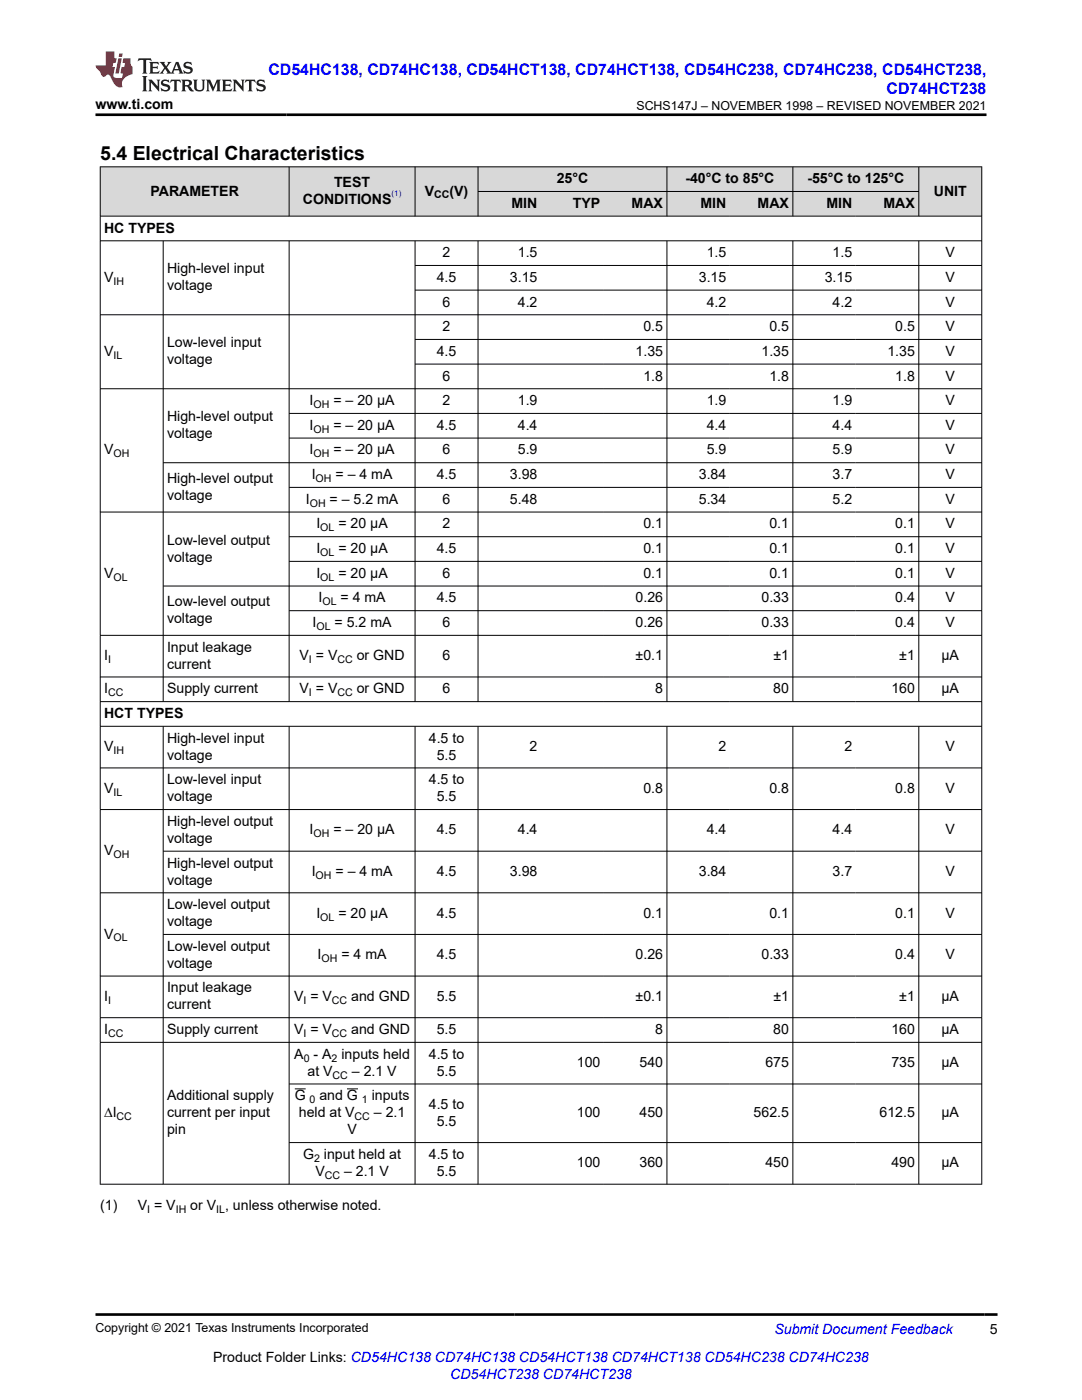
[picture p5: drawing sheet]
<svg xmlns="http://www.w3.org/2000/svg" width="216mm" height="279mm" viewBox="0 0 216 279" stroke-linecap="round" stroke-linejoin="round" font-family="sans-serif">
<g fill="#d8d8d8">
<path d="M20 33.3h175.9v4.9h-175.9z" fill-rule="evenodd"/>
<path d="M20.1 33.4h37.5v9.7h-37.5z" fill-rule="evenodd"/>
<path d="M57.8 33.4h25v9.7h-25z" fill-rule="evenodd"/>
<path d="M82.9 33.4h12.4v9.7h-12.4z" fill-rule="evenodd"/>
<path d="M95.4 33.4h37.6v4.8h-37.6z" fill-rule="evenodd"/>
<path d="M133.1 33.4h25v4.8h-25z" fill-rule="evenodd"/>
<path d="M158.3 33.4h25v4.8h-25z" fill-rule="evenodd"/>
<path d="M183.4 33.4h12.4v9.7h-12.4z" fill-rule="evenodd"/>
<path d="M95.4 38.3h12.6v4.8h-12.6z" fill-rule="evenodd"/>
<path d="M108 38.3h12.5v4.8h-12.5z" fill-rule="evenodd"/>
<path d="M120.5 38.3h12.5v4.8h-12.5z" fill-rule="evenodd"/>
<path d="M133.1 38.3h12.5v4.8h-12.5z" fill-rule="evenodd"/>
<path d="M145.6 38.3h12.5v4.8h-12.5z" fill-rule="evenodd"/>
<path d="M158.3 38.3h12.5v4.8h-12.5z" fill-rule="evenodd"/>
<path d="M170.8 38.3h12.5v4.8h-12.5z" fill-rule="evenodd"/>
</g>
<g fill="none" stroke="#000" stroke-width=".2">
<path d="M19.9 33.3h176.1M20 33.2v203.2M57.7 33.2v10M82.8 33.2v10M95.4 33.2v10M95.4 38.2h88M133.1 33.2v10M158.2 33.2v10M183.3 33.2v10M195.9 33.2v203.2M19.9 43.1h176.1M19.9 48.1h176.1"/>
<path d="M32.6 48.1v92M57.7 48.1v92M82.8 48.1v92M82.8 53h113.2M82.8 57.9h113.2M95.4 48.1v92M133.1 48.1v92M158.2 48.1v92M183.3 48.1v92M19.9 62.8h176.1M82.8 67.7h113.2M82.8 72.7h113.2"/>
<path d="M196 77.6h-176.1M32.6 92.3h163.4M57.7 82.5h138.3M57.7 87.4h138.3M57.7 97.3h138.3M32.6 117h163.4M57.7 107.1h138.3M57.7 112h138.3M196 102.2h-176.1M19.9 126.8h176.1M19.9 135.1h176.1M57.7 121.9h138.3"/>
<path d="M19.9 140h176.1M19.9 144.9h176.1M19.9 153.3h176.1M32.6 144.9v91.5M57.7 144.9v91.5M82.8 144.9v91.5M95.4 144.9v91.5M133.1 144.9v91.5M158.2 144.9v91.5M183.3 144.9v91.5M19.9 161.6h176.1M32.6 169.9h163.4"/>
<path d="M196 178.2h-176.1M32.6 186.5h163.4M196 194.8h-176.1M19.9 203.1h176.1M19.9 208h176.1M57.7 216.3h138.3M58.8 217.3h2.2M69.2 217.3h2.2M19.9 236.3h176.1M57.7 228h138.3"/>
</g>
<path d="M27.7 11.6l-.2 .6 .5-.2h.6v.1v2.2l-.2 .4h1l-.2-.4v-2.2v-.1h.5l.5 .2-.1-.6zM29.8 12.4l.2 .3v1.6l-.2 .4h1.9l.1-.6a1.08 1.08 0 0 1-1.3 .2v-.7h.6l.4 .2v-.7l-.4 .2h-.6v-.5l.2-.2a1 1 0 0 1 1 .3l-.1-.5zM31.8 12.4l1 1.1-1 1.2h.9l-.2-.2 .4-.8 .5 .8-.2 .2h1.6l-.2-.2 .1-.5h1l.1 .5-.1 .2h.9l-.2-.4-.8-1.9h-.5l-1 2.1-.8-1.1 .9-1h-.8l.2 .2-.5 .6-.3-.6 .1-.2zM35.2 12.8l.4 1h-.8zM36.8 12.5a.65 .65 0 0 0-.2 .7 .65 .65 0 0 0 .6 .5l.7 .1 .1 .3a.79 .79 0 0 1-.7 .4 .79 .79 0 0 1-.7-.5l.1 .7 .2-.1a.93 .93 0 0 0 1.1 0 .93 .93 0 0 0 .4-.9 1.46 1.46 0 0 0-1.2-.6l-.1-.3a1.09 1.09 0 0 1 1.2 .2l-.2-.6-.1 .1-.6-.2zM28.4 15.2l.2 .4v2.2l-.2 .4h1l-.2-.4v-2.2l.2-.4zM29.6 15.9l.2 .4v1.5l-.2 .4h.8l-.3-.4v-1.3l1.7 1.8v-2l.2-.4h-.8l.2 .2 .1 1.1-1.2-1.3zM32.3 16a.65 .65 0 0 0-.2 .8 .65 .65 0 0 0 .7 .4l.6 .2 .1 .2a.79 .79 0 0 1-.7 .4 .79 .79 0 0 1-.7-.5l.1 .7 .2-.1a.93 .93 0 0 0 1.1 .1 .93 .93 0 0 0 .4-1 1.46 1.46 0 0 0-1.2-.5l-.1-.4a1.09 1.09 0 0 1 1.2 .2l-.2-.6-.1 .1-.6-.1zM34.1 15.9l-.1 .6a.63 .63 0 0 1 .7-.3l.1 1.6-.3 .4h1l-.2-.4v-1.6a.66 .66 0 0 1 .8 .3l-.1-.6zM36.2 15.9l.2 .4v1.5l-.2 .4h.9l-.2-.2v-.7h.5l.1 .2a.79 .79 0 0 0 1.2 .6l-1-.9a.61 .61 0 0 0 .6-.6 .61 .61 0 0 0-.5-.7zM36.9 16.2h.2a.47 .47 0 0 1 .5 .1 .47 .47 0 0 1 .1 .5l-.2 .1-.6 .1zM38.5 15.9l.2 .2a2.27 2.27 0 0 0 .4 2 1.04 1.04 0 0 0 1.7-.7v-1.3l.2-.2h-.8l.2 .4v1.1a.6 .6 0 0 1-.6 .6 .6 .6 0 0 1-.6-.6v-1.1l.3-.4zM41.1 15.9l.2 .4v1.5l-.2 .4h.7l-.2-.4v-1.4l.9 1.9 .8-1.9v1.4l-.2 .4h1l-.3-.4v-1.5l.3-.4h-.8l-.7 1.5-.7-1.5zM44.3 15.9l.2 .4v1.5l-.2 .4h1.9l.1-.6a1.09 1.09 0 0 1-1.3 .2v-.7h.6l.4 .2v-.6l-.4 .2h-.6v-.6l.2-.1a1.01 1.01 0 0 1 1 .3l-.1-.6zM46.4 15.9l.3 .4v1.5l-.3 .4h.8l-.2-.4v-1.3l1.6 1.8v-2l.2-.4h-.7l.2 .2v1.1l-1.2-1.3zM49 15.9l-.1 .6a.63 .63 0 0 1 .8-.3v1.6l-.3 .4h1l-.2-.4v-1.6a.66 .66 0 0 1 .8 .3l-.1-.6zM51.4 16a.65 .65 0 0 0-.2 .8 .65 .65 0 0 0 .6 .4l.6 .2 .2 .2a.79 .79 0 0 1-.8 .4 .79 .79 0 0 1-.6-.5l.1 .7 .2-.1a.93 .93 0 0 0 1 .1 .93 .93 0 0 0 .5-1 1.46 1.46 0 0 0-1.3-.5l-.1-.4a1.09 1.09 0 0 1 1.3 .2l-.2-.6-.2 .1-.5-.1z" fill="#231f20"/>
<path d="M21.1 10.3v2.7h-2.1l.1 .4 .9 1a.95 .95 0 0 0 .9 .9 .59 .59 0 0 1 .6-.4 .59 .59 0 0 1 .5 .3l.4 .8a1.59 1.59 0 0 0 2.1 1.4 1.61 1.61 0 0 1 1-2.3l1-.3-.1-1.5a1.59 1.59 0 0 1-.4-1.7h-1.4l-.2 .9h.5l-.1 .9h-.5l-.2 .9v.3l.4 .1-.2 .9h-.6a.73 .73 0 0 1-1.1-.7l.3-1.5h-.5l.2-.9h.5l.2-.9h-.5v-1.3zM23.6 11.6l-.6 3.1h.7l.6-3.1zM23.8 10.7l-.1 .6h.7l.1-.6z" fill="#ed1c24"/>
<path d="M19 22.9h177.8M19.1 262.3h179.9" fill="none" stroke="#000" stroke-width=".53"/>
<text font-size="3.9" x="20" y="32">5.4 Electrical Characteristics</text>
<g font-size="3.2" fill="#00f">
<text x="53.6" y="14.9">CD54HC138, CD74HC138, CD54HCT138, CD74HCT138, CD54HC238, CD74HC238, CD54HCT238,</text>
<text x="176.9" y="18.7">CD74HCT238</text>
</g>
<g font-size="2.8">
<text x="19" y="21.8">www.ti.com</text>
<text x="30" y="39">PARAMETER</text>
<text x="60.4" y="40.7">CONDITIONS</text>
<text x="66.7" y="37.3">TEST</text>
<text x="84.8" y="39">V</text>
<text x="89.7" y="39">(V)</text>
<text x="102.1" y="41.5">MIN</text>
<text x="111.1" y="36.6">25°C</text>
<text x="114.3" y="41.5">TYP</text>
<text x="126" y="41.5">MAX</text>
<text x="136.8" y="36.6">-40°C to 85°C</text>
<text x="139.8" y="41.5">MIN</text>
<text x="151.2" y="41.5">MAX</text>
<text x="161.1" y="36.6">-55°C to 125°C</text>
<text x="164.9" y="41.5">MIN</text>
<text x="176.3" y="41.5">MAX</text>
<text x="186.3" y="39">UNIT</text>
<text x="20.8" y="46.4">HC TYPES</text>
<text x="88.3" y="51.3">2</text>
<text x="103.3" y="51.3">1.5</text>
<text x="141" y="51.3">1.5</text>
<text x="166.1" y="51.3">1.5</text>
<text x="188.7" y="51.3">V</text>
<text x="20.8" y="56.3">V</text>
<text x="33.3" y="54.6">High-level input</text>
<text x="33.3" y="57.9">voltage</text>
<text x="87.1" y="56.3">4.5</text>
<text x="101.8" y="56.3">3.15</text>
<text x="139.4" y="56.3">3.15</text>
<text x="164.6" y="56.3">3.15</text>
<text x="188.7" y="56.3">V</text>
<text x="88.3" y="61.2">6</text>
<text x="103.3" y="61.2">4.2</text>
<text x="141" y="61.2">4.2</text>
<text x="166.1" y="61.2">4.2</text>
<text x="188.7" y="61.2">V</text>
<text x="20.8" y="71">V</text>
<text x="33.3" y="69.3">Low-level input</text>
<text x="87.1" y="71">4.5</text>
<text x="88.3" y="66.1">2</text>
<text x="126.8" y="71">1.35</text>
<text x="128.4" y="66.1">0.5</text>
<text x="151.9" y="71">1.35</text>
<text x="153.5" y="66.1">0.5</text>
<text x="177.1" y="71">1.35</text>
<text x="178.6" y="66.1">0.5</text>
<text x="188.7" y="66.1">V</text>
<text x="188.7" y="71">V</text>
<text x="33.3" y="72.7">voltage</text>
<text x="88.3" y="75.9">6</text>
<text x="128.4" y="75.9">1.8</text>
<text x="153.5" y="75.9">1.8</text>
<text x="178.6" y="75.9">1.8</text>
<text x="188.7" y="75.9">V</text>
<text x="61.8" y="80.9">I</text>
<text x="66.5" y="80.9">= – 20 μA</text>
<text x="88.3" y="80.9">2</text>
<text x="103.3" y="80.9">1.9</text>
<text x="141" y="80.9">1.9</text>
<text x="166.1" y="80.9">1.9</text>
<text x="188.7" y="80.9">V</text>
<text x="33.3" y="84.1">High-level output</text>
<text x="33.3" y="87.5">voltage</text>
<text x="61.8" y="85.8">I</text>
<text x="66.5" y="85.8">= – 20 μA</text>
<text x="87.1" y="85.8">4.5</text>
<text x="103.3" y="85.8">4.4</text>
<text x="141" y="85.8">4.4</text>
<text x="166.1" y="85.8">4.4</text>
<text x="188.7" y="85.8">V</text>
<text x="20.8" y="90.7">V</text>
<text x="61.8" y="90.7">I</text>
<text x="62.2" y="95.6">I</text>
<text x="66.5" y="90.7">= – 20 μA</text>
<text x="66.9" y="95.6">= – 4 mA</text>
<text x="87.1" y="95.6">4.5</text>
<text x="88.3" y="90.7">6</text>
<text x="101.8" y="95.6">3.98</text>
<text x="103.3" y="90.7">5.9</text>
<text x="139.4" y="95.6">3.84</text>
<text x="141" y="90.7">5.9</text>
<text x="166.1" y="90.7">5.9</text>
<text x="166.1" y="95.6">3.7</text>
<text x="188.7" y="90.7">V</text>
<text x="188.7" y="95.6">V</text>
<text x="33.3" y="96.4">High-level output</text>
<text x="33.3" y="99.8">voltage</text>
<text x="61" y="100.5">I</text>
<text x="65.8" y="100.5">= – 5.2 mA</text>
<text x="88.3" y="100.5">6</text>
<text x="101.8" y="100.5">5.48</text>
<text x="139.4" y="100.5">5.34</text>
<text x="166.1" y="100.5">5.2</text>
<text x="188.7" y="100.5">V</text>
<text x="63.1" y="105.5">I</text>
<text x="67.5" y="105.5">= 20 μA</text>
<text x="88.3" y="105.5">2</text>
<text x="128.4" y="105.5">0.1</text>
<text x="153.5" y="105.5">0.1</text>
<text x="178.6" y="105.5">0.1</text>
<text x="188.7" y="105.5">V</text>
<text x="33.3" y="108.7">Low-level output</text>
<text x="33.3" y="112.1">voltage</text>
<text x="63.1" y="110.4">I</text>
<text x="67.5" y="110.4">= 20 μA</text>
<text x="87.1" y="110.4">4.5</text>
<text x="128.4" y="110.4">0.1</text>
<text x="153.5" y="110.4">0.1</text>
<text x="178.6" y="110.4">0.1</text>
<text x="188.7" y="110.4">V</text>
<text x="20.8" y="115.3">V</text>
<text x="63.1" y="115.3">I</text>
<text x="67.5" y="115.3">= 20 μA</text>
<text x="88.3" y="115.3">6</text>
<text x="128.4" y="115.3">0.1</text>
<text x="153.5" y="115.3">0.1</text>
<text x="178.6" y="115.3">0.1</text>
<text x="188.7" y="115.3">V</text>
<text x="33.3" y="121">Low-level output</text>
<text x="33.3" y="124.4">voltage</text>
<text x="62.4" y="125.1">I</text>
<text x="63.6" y="120.2">I</text>
<text x="66.8" y="125.1">= 5.2 mA</text>
<text x="67.9" y="120.2">= 4 mA</text>
<text x="87.1" y="120.2">4.5</text>
<text x="88.3" y="125.1">6</text>
<text x="126.8" y="120.2">0.26</text>
<text x="126.8" y="125.1">0.26</text>
<text x="151.9" y="120.2">0.33</text>
<text x="151.9" y="125.1">0.33</text>
<text x="178.6" y="120.2">0.4</text>
<text x="178.6" y="125.1">0.4</text>
<text x="188.7" y="120.2">V</text>
<text x="188.7" y="125.1">V</text>
<text x="20.8" y="131.8">I</text>
<text x="33.3" y="130.1">Input leakage</text>
<text x="59.8" y="131.8">V = V</text>
<text x="71.2" y="131.8">or GND</text>
<text x="88.3" y="131.8">6</text>
<text x="126.8" y="131.8">±0.1</text>
<text x="154.3" y="131.8">±1</text>
<text x="179.4" y="131.8">±1</text>
<text x="187.9" y="131.8">µA</text>
<text x="33.3" y="133.5">current</text>
<text x="20.8" y="138.4">I</text>
<text x="20.8" y="143.3">HCT TYPES</text>
<text x="33.3" y="138.4">Supply current</text>
<text x="59.8" y="138.4">V = V</text>
<text x="71.2" y="138.4">or GND</text>
<text x="88.3" y="138.4">6</text>
<text x="130.7" y="138.4">8</text>
<text x="154.3" y="138.4">80</text>
<text x="177.9" y="138.4">160</text>
<text x="187.9" y="138.4">µA</text>
<text x="20.8" y="149.9">V</text>
<text x="33.3" y="148.2">High-level input</text>
<text x="85.6" y="148.2">4.5 to</text>
<text x="105.7" y="149.9">2</text>
<text x="143.4" y="149.9">2</text>
<text x="168.5" y="149.9">2</text>
<text x="188.7" y="149.9">V</text>
<text x="33.3" y="151.6">voltage</text>
<text x="87.1" y="151.6">5.5</text>
<text x="20.8" y="158.2">V</text>
<text x="33.3" y="156.5">Low-level input</text>
<text x="33.3" y="159.9">voltage</text>
<text x="85.6" y="156.5">4.5 to</text>
<text x="87.1" y="159.9">5.5</text>
<text x="128.4" y="158.2">0.8</text>
<text x="153.5" y="158.2">0.8</text>
<text x="178.6" y="158.2">0.8</text>
<text x="188.7" y="158.2">V</text>
<text x="33.3" y="164.8">High-level output</text>
<text x="61.8" y="166.5">I</text>
<text x="66.5" y="166.5">= – 20 μA</text>
<text x="87.1" y="166.5">4.5</text>
<text x="103.3" y="166.5">4.4</text>
<text x="141" y="166.5">4.4</text>
<text x="166.1" y="166.5">4.4</text>
<text x="188.7" y="166.5">V</text>
<text x="20.8" y="170.7">V</text>
<text x="33.3" y="168.2">voltage</text>
<text x="33.3" y="173.1">High-level output</text>
<text x="33.3" y="176.5">voltage</text>
<text x="62.2" y="174.8">I</text>
<text x="66.9" y="174.8">= – 4 mA</text>
<text x="87.1" y="174.8">4.5</text>
<text x="101.8" y="174.8">3.98</text>
<text x="139.4" y="174.8">3.84</text>
<text x="166.1" y="174.8">3.7</text>
<text x="188.7" y="174.8">V</text>
<text x="33.3" y="181.5">Low-level output</text>
<text x="33.3" y="184.8">voltage</text>
<text x="63.1" y="183.1">I</text>
<text x="67.5" y="183.1">= 20 μA</text>
<text x="87.1" y="183.1">4.5</text>
<text x="128.4" y="183.1">0.1</text>
<text x="153.5" y="183.1">0.1</text>
<text x="178.6" y="183.1">0.1</text>
<text x="188.7" y="183.1">V</text>
<text x="20.8" y="187.3">V</text>
<text x="33.3" y="189.8">Low-level output</text>
<text x="63.4" y="191.5">I</text>
<text x="68.1" y="191.5">= 4 mA</text>
<text x="87.1" y="191.5">4.5</text>
<text x="126.8" y="191.5">0.26</text>
<text x="151.9" y="191.5">0.33</text>
<text x="178.6" y="191.5">0.4</text>
<text x="188.7" y="191.5">V</text>
<text x="33.3" y="193.1">voltage</text>
<text x="20.8" y="199.8">I</text>
<text x="33.3" y="198.1">Input leakage</text>
<text x="33.3" y="201.5">current</text>
<text x="58.7" y="199.8">V = V</text>
<text x="70.1" y="199.8">and GND</text>
<text x="87.1" y="199.8">5.5</text>
<text x="126.8" y="199.8">±0.1</text>
<text x="154.3" y="199.8">±1</text>
<text x="179.4" y="199.8">±1</text>
<text x="187.9" y="199.8">µA</text>
<text x="20.8" y="206.4">I</text>
<text x="33.3" y="206.4">Supply current</text>
<text x="58.7" y="206.4">V = V</text>
<text x="70.1" y="206.4">and GND</text>
<text x="87.1" y="206.4">5.5</text>
<text x="130.7" y="206.4">8</text>
<text x="154.3" y="206.4">80</text>
<text x="177.9" y="206.4">160</text>
<text x="187.9" y="206.4">µA</text>
<text x="58.7" y="211.3">A - A inputs held</text>
<text x="61.4" y="214.7">at V</text>
<text x="70.2" y="214.7">– 2.1 V</text>
<text x="85.6" y="211.3">4.5 to</text>
<text x="87.1" y="214.7">5.5</text>
<text x="115.1" y="213">100</text>
<text x="127.6" y="213">540</text>
<text x="152.7" y="213">675</text>
<text x="177.9" y="213">735</text>
<text x="187.9" y="213">µA</text>
<text x="33.3" y="219.6">Additional supply</text>
<text x="58.8" y="219.6">G</text>
<text x="63.7" y="219.6">and G</text>
<text x="74.2" y="219.6">inputs</text>
<text x="85.6" y="221.3">4.5 to</text>
<text x="20.8" y="223">∆I</text>
<text x="33.3" y="223">current per input</text>
<text x="33.3" y="226.4">pin</text>
<text x="59.6" y="223">held at V</text>
<text x="69.3" y="226.4">V</text>
<text x="74.6" y="223">– 2.1</text>
<text x="87.1" y="224.7">5.5</text>
<text x="115.1" y="223">100</text>
<text x="127.6" y="223">450</text>
<text x="150.4" y="223">562.5</text>
<text x="175.5" y="223">612.5</text>
<text x="187.9" y="223">µA</text>
<text x="60.5" y="231.3">G input held at</text>
<text x="85.6" y="231.3">4.5 to</text>
<text x="115.1" y="233">100</text>
<text x="127.6" y="233">360</text>
<text x="152.7" y="233">450</text>
<text x="177.9" y="233">490</text>
<text x="187.9" y="233">µA</text>
<text x="62.9" y="234.7">V</text>
<text x="68.6" y="234.7">– 2.1 V</text>
<text x="87.1" y="234.7">5.5</text>
<text x="20" y="241.5">(1)</text>
<text x="27.5" y="241.5">V = V</text>
<text x="38" y="241.5">or V , unless otherwise noted.</text>
<text x="197.5" y="266.1">5</text>
<text x="42.5" y="271.7">Product Folder Links: CD54HC138 CD74HC138 CD54HCT138 CD74HCT138 CD54HC238 CD74HC238</text>
</g>
<g font-size="2.8" fill="#00f">
<text x="154.5" y="266.2">Submit Document Feedback</text>
<text x="89.8" y="275.1">CD54HCT238 CD74HCT238</text>
</g>
<g font-size="2.5">
<text x="127" y="21.9">SCHS147J – NOVEMBER 1998 – REVISED NOVEMBER 2021</text>
<text x="19" y="265.9">Copyright © 2021 Texas Instruments Incorporated</text>
</g>
<g font-size="2.1">
<text x="86.6" y="39.6">CC</text>
<text x="22.6" y="56.8">IH</text>
<text x="22.6" y="71.6">IL</text>
<text x="62.6" y="81.4">OH</text>
<text x="62.6" y="86.3">OH</text>
<text x="22.6" y="91.3">OH</text>
<text x="62.6" y="91.3">OH</text>
<text x="61.8" y="101.1">OH</text>
<text x="63" y="96.2">OH</text>
<text x="63.9" y="106">OL</text>
<text x="63.9" y="111">OL</text>
<text x="22.6" y="115.9">OL</text>
<text x="63.9" y="115.9">OL</text>
<text x="63.2" y="125.7">OL</text>
<text x="64.3" y="120.8">OL</text>
<text x="21.6" y="132.3">I</text>
<text x="61.7" y="132.3">I</text>
<text x="67.3" y="132.3">CC</text>
<text x="21.6" y="138.9">CC</text>
<text x="61.7" y="138.9">I</text>
<text x="67.3" y="138.9">CC</text>
<text x="22.6" y="150.5">IH</text>
<text x="22.6" y="158.8">IL</text>
<text x="62.6" y="167.1">OH</text>
<text x="22.6" y="171.2">OH</text>
<text x="63" y="175.4">OH</text>
<text x="63.9" y="183.7">OL</text>
<text x="22.6" y="187.9">OL</text>
<text x="64.2" y="192">OH</text>
<text x="21.6" y="200.3">I</text>
<text x="60.6" y="200.3">I</text>
<text x="66.2" y="200.3">CC</text>
<text x="21.6" y="206.9">CC</text>
<text x="60.6" y="206.9">I</text>
<text x="66.2" y="206.9">CC</text>
<text x="60.6" y="211.9">0</text>
<text x="66.2" y="211.9">2</text>
<text x="66.4" y="215.2">CC</text>
<text x="61.8" y="220.2">0</text>
<text x="72.2" y="220.2">1</text>
<text x="23.3" y="223.6">CC</text>
<text x="70.8" y="223.6">CC</text>
<text x="62.7" y="231.9">2</text>
<text x="64.8" y="235.3">CC</text>
<text x="29.4" y="242.1">I</text>
<text x="35.1" y="242.1">IH</text>
<text x="43.1" y="242.1">IL</text>
</g>
<text font-size="1.6" fill="#00f" x="78.1" y="39.1">(1)</text>
</svg>
